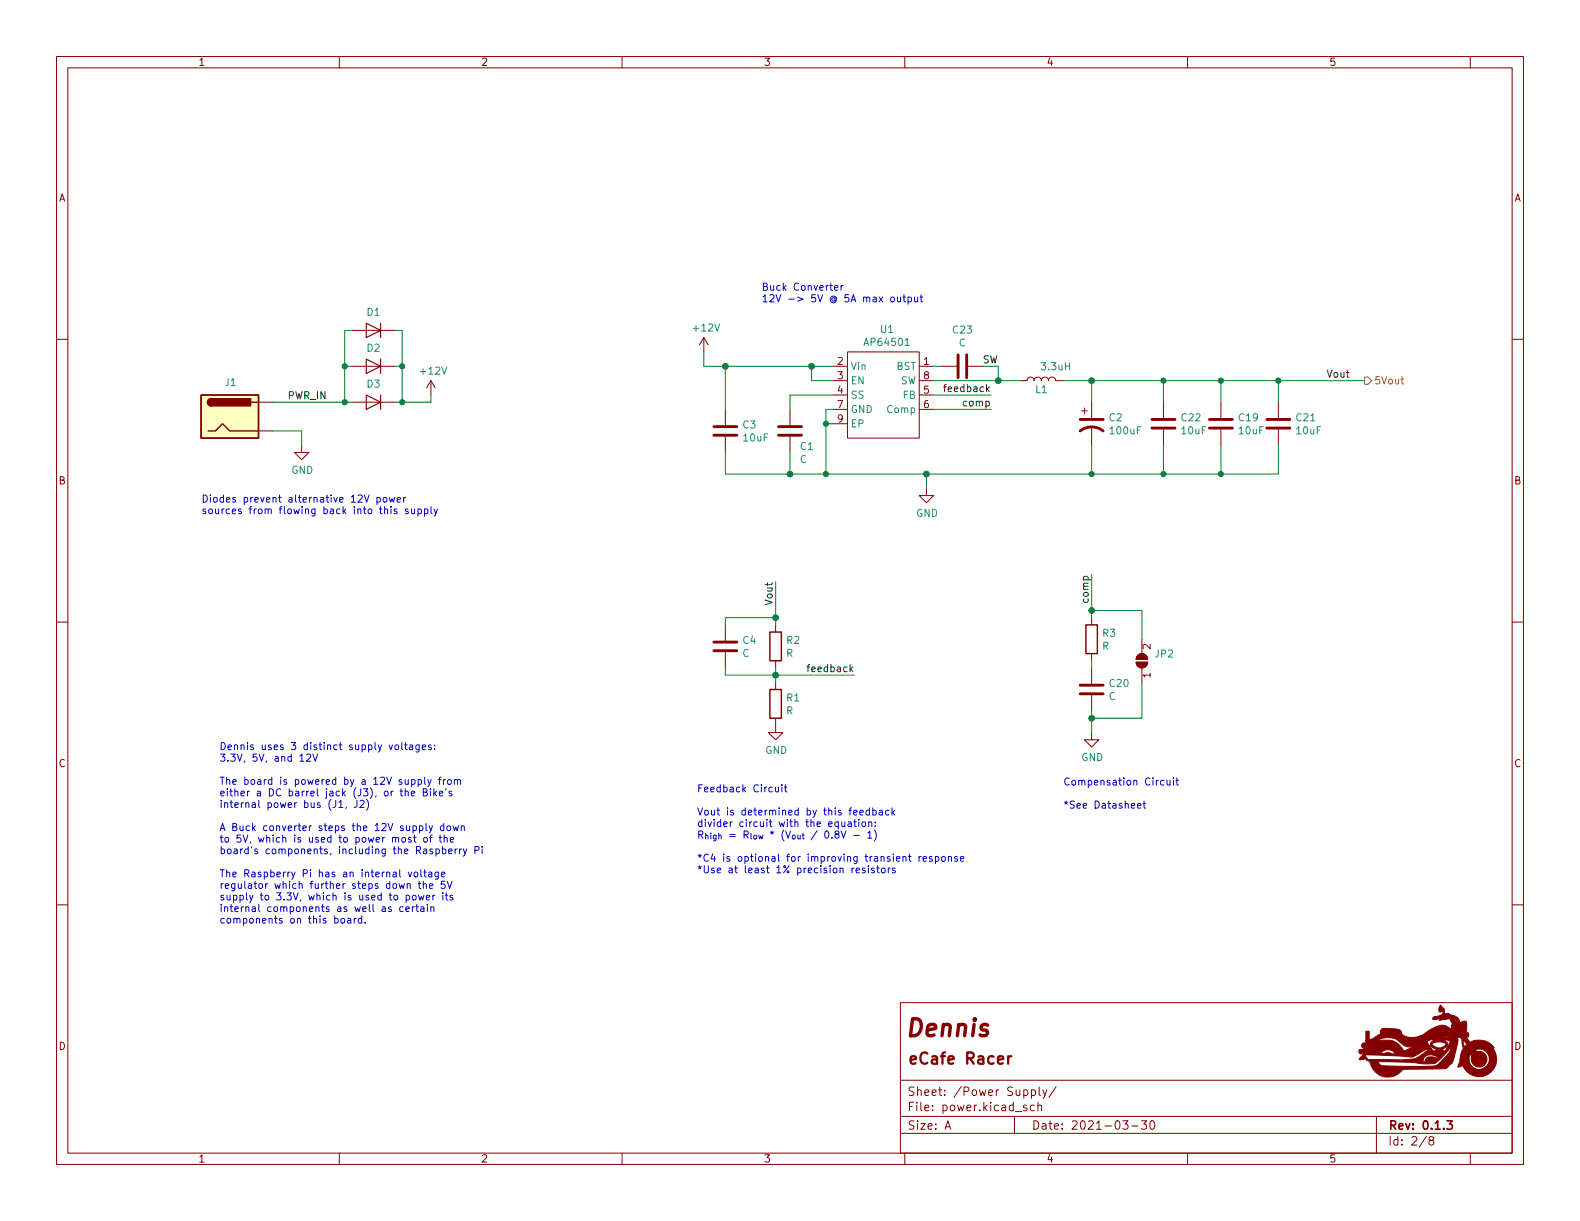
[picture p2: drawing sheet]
<svg xmlns="http://www.w3.org/2000/svg" width="279mm" height="216mm" viewBox="0 0 279 216" stroke-linecap="round" stroke-linejoin="round" font-family="sans-serif">
<g fill="none" stroke="#840000" stroke-width=".18">
<path d="M10 10h259.4v195.9h-259.4zM12 12h255.4v191.9h-255.4zM60 10v2M110 10v2M160 10v2M210 10v2M260 10v2M10 60h2M62.2 58.4h7.6M124.5 59.7l-.8 1.3M124.5 59.7v2.5M124.5 59.7l.7 1.3"/>
<path d="M267.4 60h2M45.7 71.1h2.6M45.7 76.2h2.6M53.3 78.7v1.3h1.3l-1.3 1.3-1.2-1.3h1.2M62.2 64.8h7.6M62.2 71.1h7.6M76.2 67.3l-.8 1.3M76.2 67.3v2.6M76.2 67.3l.8 1.3M128.3 72.4v2.8M128.3 77.2v2.8M139.7 72.4v2.8"/>
<path d="M139.7 77.2v2.8M147.3 64.8h2.6M147.3 67.3h2.6M147.3 69.9h2.6M147.3 72.4h2.6M147.3 74.9h2.6M149.9 62.2h12.7v15.3h-12.7zM162.6 64.8h2.5M162.6 67.3h2.5M162.6 69.9h2.5M162.6 72.4h2.5M166.4 64.8h2.8"/>
<path d="M171.2 64.8h2.8M180.3 67.3h1.3a.64 .64 0 0 1 .6-.6 .64 .64 0 0 1 .7 .6 .64 .64 0 0 1 .6-.6 .64 .64 0 0 1 .6 .6 .64 .64 0 0 1 .7-.6 .64 .64 0 0 1 .6 .6 .64 .64 0 0 1 .7-.6 .64 .64 0 0 1 .6 .6h1.3M191.3 72.6h1M191.8 72.1v1.1M193 71.1v2.8M193 75.4v3.3M205.7 71.1v2.8M205.7 75.9v2.8M215.9 71.1v2.8M215.9 75.9v2.8M226.1 71.1v2.8M226.1 75.9v2.8"/>
<path d="M163.8 86.4v1.2h1.3l-1.3 1.3-1.2-1.3h1.2M10 110h2M128.3 110.5v2.8M128.3 115.3v2.8M137.2 110.5v1.3M137.2 116.8v1.3M193 109.2v1.3M193 115.6v1.2M193 118.1v2.8M200.9 117.1h2a1.02 1.02 0 0 1-1 1 1.02 1.02 0 0 1-1-1zM201.2 115.9a1.02 1.02 0 0 1 1.1-.3 1.02 1.02 0 0 1 .6 1h-2zM201.9 113v2.6"/>
<path d="M201.9 118.1v2.6M267.4 110h2M137.2 127v2.5h1.2l-1.2 1.3-1.3-1.3h1.3M137.2 120.7v1.2M193 129.5v1.3h1.3l-1.3 1.3-1.2-1.3h1.2M193 122.9v2.8M10 160h2M267.4 160h2M159.2 177.3h108.2v26.6h-108.2zM159.4 197.4h108M159.4 191h108M167.1 199.7l.5-1.5 .5 1.5"/>
<path d="M167.3 199.2h.7M179.4 197.4v3M181.5 195.5l-.3-.1-.2 .2v.2l.5 .2v.3h-.5M182.4 192.8l.4-.1 .3 .3v.4l-.1 .2h-.6M182.4 192.7v1.5M182.9 195.5l-.4-.1-.3 .3v.4l.1 .2h.6M183.5 195.6l.3-.2 .3 .1 .1 .9M183.5 194.9v1.5M183.8 192.2v1.3l.2 .2M184.4 192.7l.4 1M185.1 192.7l-.5 1.4-.2 .1M186.8 192.1l-1.3 2"/>
<path d="M198.5 198.2h1l-.5 .5 .4 .2v.6l-.2 .2h-.4l-.3-.2M200.1 199.1h1.2M201.8 198.2h1l-.5 .5 .4 .2v.6l-.2 .2h-.5l-.2-.2M203.5 198.2h.2a.81 .81 0 0 1 .6 .6 .81 .81 0 0 1-.3 .8l-.2 .1a.81 .81 0 0 1-.6-.6 .81 .81 0 0 1 .3-.9zM243.4 197.4v6.5M60 203.9v2M110 203.9v2M159.4 200.4h108M160 203.9v2M210 203.9v2M252.3 200.9l-1.3 1.9M253 201.6l-.3-.3 .1-.2 .2-.1h.4l.1 .3v.2l-.7 .2-.1 .2v.3l.3 .3 .4-.1 .1-.2v-.4l-.2-.2"/>
<path d="M260 203.9v2"/>
</g>
<path d="M255.9 198.2h.9l-.5 .5 .4 .2v.6l-.2 .2h-.4l-.2-.2" fill="none" stroke="#840000" stroke-width=".3"/>
<path d="M178.3 186.8v1.3M178.9 186.8l-.4 .1-.2 .2" fill="none" stroke="#840000" stroke-width=".4"/>
<g fill="#840000" stroke="#840000" stroke-width=".18">
<path d="M241.5 182.4h.6v1.4h.3l1.7-1 .1-.1-.1-.5 .3-.3h2.3a.91 .91 0 0 1 1.1 .7l.2 .3 .3 .2a6.3 6.3 0 0 0 3.5 .4h3.6a1.04 1.04 0 0 0 1.3-1.1 1.5 1.5 0 0 1-1.8 1l-5.1 .1 1.7-.5a7.2 7.2 0 0 1 3.7-1.7l1.5 .6v-.7h.3l-.3-.4-.2-.4h.7l.3 .4h.3v.1l.1-.1h-.4l-.3-.4h-.7l-.3-.3-1.5 .3-.2-.2-1 .1-.2-.3 .3-.2h3.4l.7 .8 .1-.1-.8-.7h-3.4l3.2-.1-2.9 .1a1.34 1.34 0 0 0 1.3-.7l-.2-.3-.4 .2a.8 .8 0 0 1 .2-1.3l.4 .5a.52 .52 0 0 1 .2 .7l.1 .4 .6-.1 .6 .3a1.42 1.42 0 0 1 1.4 1.4l.6-.3h.6l.1 .8-.1 1 .4 .2v.4v.3l-.5-.1 .7 1.1a3.4 3.4 0 0 1 4.3 1l-.2 .1a3.1 3.1 0 0 1-1 4.6 3.1 3.1 0 0 1-4.4-1.6l-.8 .3 .4-1.4h1.6a1.79 1.79 0 0 0 2 1.8 1.79 1.79 0 0 0 1.5-2.2 1.79 1.79 0 0 0-2.3-1.3v.2l.3 .1a1.4 1.4 0 0 1 1.7 1.2 1.4 1.4 0 0 1-1.3 1.6 1.4 1.4 0 0 1-1.5-1.4h1.2l.1 .1 .2-.1-.2-.2-.1 .2h-1.2v-.7l-.2-.1-.2 .8h-1.6l.2-1.2h1.8l.2 .3 .1-.1-.2-.3-1.9 .1a1.05 1.05 0 0 0 .2-1.3l-.1-.8h.2l.3 1.1 .4-.4-.7-.9v.2h-.2a.58 .58 0 0 0-.8-.5 2.31 2.31 0 0 1-.1 1.8l-.8 2.6-.5 .4a1.19 1.19 0 0 1-1.5 .7l-6.7 .1a3.2 3.2 0 0 1-3.4 1.3 3.2 3.2 0 0 1-2.5-2.7h1.5l.4 .6 .4 .2h8.1a2.05 2.05 0 0 0 2.2-.8 5 5 0 0 0 1.7-2.2l-.1-.2-1.5 1.7a2.36 2.36 0 0 1-2.6 1.1h-.9a55.4 55.4 0 0 0-7.7-.4h-1.5l-.5-.2-.2-.3-.8 .2-.4-.1 .7-.8h.4l.5 .8 9.8 .1v.4l.3-.1a.99 .99 0 0 1 1.4-.8l.9 .3a1.52 1.52 0 0 0-2.6 .2h-2.9h.1a4.8 4.8 0 0 0 3.6-1.7l-.2-.2-.2 .1-1 .6a3 3 0 0 1-3 .6l-7.1-.3 .1-.2h2.9l1.4-.2 .9 .2h.5a1.67 1.67 0 0 0-2.8 0h-2.9v-.2l-.6 .2-.2-.4 .1-.3 .8-.2-.4-.4v-.4l.2-.1 1.1-.2-.6-.1v-.2l3.5-.1a3.2 3.2 0 0 1 3.3 2l1.6-.9h-.4a2.1 2.1 0 0 1-2.1-.8h4.9l1.2 1.7 .6-.3h.8l.6 .3 1-1.8-.9-.2-.1 .2a.58 .58 0 0 1 .4 .9 1.81 1.81 0 0 1-2.9-.1v-.4h.3a1.38 1.38 0 0 0 2.4 .2 1.66 1.66 0 0 0-2-.4l-.7 .2 .1-.2 .4-.3v-.1l-.2-.1-1 .4h-4.9l-.2-.2a3.3 3.3 0 0 0-3.6 0h-2.1z"/>
<path d="M200.9 117.1h2a1.02 1.02 0 0 1-1 1 1.02 1.02 0 0 1-1-1z"/>
<path d="M201.2 115.9a1.02 1.02 0 0 1 1.1-.3 1.02 1.02 0 0 1 .6 1h-2z"/>
</g>
<g fill="none" stroke="#840000" stroke-width=".51">
<path d="M126.2 77h4.1M126.2 75.4h4.1M137.7 77h4M137.7 75.4h4M169.4 62.7v4.1M170.9 62.7v4.1M191 76.2a3.3 3.3 0 0 1 4.1 0M191 74.2h4.1M203.7 75.7h4.1M203.7 74.2h4.1M213.9 75.7h4M213.9 74.2h4"/>
<path d="M224 75.7h4.1M224 74.2h4.1M126.2 115.1h4.1M126.2 113.5h4.1M191 122.7h4.1M191 121.2h4.1"/>
</g>
<path d="M35.6 69.9h10.1v7.6h-10.1zM36.8 76.2h1.3l1.3-1.3 1.2 1.3h5.1M37.3 70.5a.64 .64 0 0 0-.6 .6 .64 .64 0 0 0 .6 .7M44.4 71.1h1.3M136.1 111.8h2.1v5h-2.1zM192 110.5h2.1v5.1h-2.1zM136.1 121.9h2.1v5.1h-2.1z" fill="none" stroke="#840000" stroke-width=".25"/>
<path d="M160.1 61.1h.7" fill="none" stroke="#008484" stroke-width=".18"/>
<path d="M35.6 69.9h10.1v7.6h-10.1z" fill="#ffffc2" stroke="#ffffc2" stroke-width=".18"/>
<g fill="#840000" stroke="#840000" stroke-width=".25">
<path d="M36.9 70.7l.4-.2v1.3a.64 .64 0 0 1-.5-.4 .64 .64 0 0 1 .1-.7z"/>
<path d="M37.3 70.5h7v1.3h-7z"/>
</g>
<path d="M64.8 57.2l2.5 1.2-2.5 1.3zM67.3 57.2v2.5M64.8 69.9l2.5 1.2-2.5 1.3zM64.8 63.5l2.5 1.3-2.5 1.2zM67.3 63.5v2.5M67.3 69.9v2.5" fill="none" stroke="#840000" stroke-width=".2"/>
<path d="M241.3 66.7h.6l.7 .6-.7 .6h-.6zM247.7 67h.5M247.9 66.6v1.1l.3 .2" fill="none" stroke="#848400" stroke-width=".18"/>
<path d="M166.8 68.4h.5M142.7 117.9h.5" fill="none" stroke="#000" stroke-width=".18"/>
<g fill="none" stroke="#0000c2" stroke-width=".18">
<path d="M147.6 50.9l.6-.1-.1-.3h-.3l-.2 .2v.6h.5M148.7 50.5v.8M149.1 50.5l-.4 .2M157.6 52.6l.3-.1 .3 .3v.3l-.3 .3-.3-.1-.1-.2zM158.7 52.5l.1 .8 .3 .1 .1-.1M159.2 52.5v.9M159.7 52.5h.5M159.9 52.1v1.1l.3 .2M160.6 52.6l.3-.1 .3 .3-.1 .5h-.5M160.6 52.5v1.3M161.7 52.5l.1 .8 .3 .1 .2-.1M162.3 52.5v.9"/>
<path d="M162.7 52.5h.5M162.9 52.1v1.1l.3 .2M66.7 88l.3-.1 .3 .3-.2 .5h-.4M66.7 87.9v1.3M67.9 88l.3-.1 .2 .3v.4l-.2 .2-.3-.1-.2-.1zM68.8 87.9l.3 .9 .2-.6 .3 .6 .2-.9M69.1 89.6v.1M69.1 90v.8M70.2 90.1l-.3-.1-.2 .2v.2l.5 .1v.3h-.5M70.2 88.4l.6-.1v-.3l-.4-.1-.2 .2 .1 .6h.5M71.4 87.9v.9M71.7 87.9l-.3 .3"/>
<path d="M72.2 90.1l-.3-.1-.2 .2v.2l.5 .1v.3h-.5M72.8 90v.8h.3l.2-.1M73.3 90v.8M73.9 90.1l.4-.1 .2 .2-.1 .6h-.5M73.9 90v1.3M75.1 90.1l.3-.1 .3 .2-.1 .6h-.5M75.1 90v1.3M76.2 89.6v1.1l.2 .1M76.8 90l.3 .8M77.4 90l-.5 1.1-.1 .2M53 134.6h.7M54.2 133.5l.5-.2 .3 .4-.8 .9h.8"/>
<path d="M55.3 133.3l.4 1.3 .5-1.3M70 131.8l.3-.1 .2 .3v.3l-.2 .3-.3-.1-.2-.2zM70.7 139.9h.5M70.9 139.5v1.1l.3 .1M71 131.3v1.1l.2 .2M71.5 131.7h.5M71.6 139.5v1.2M71.7 131.3v1.1l.3 .2M72.4 131.8h.5l.1 .8M73 132l-.4 .1-.2 .2 .2 .3 .4-.1M73.9 137.9l.4-.1 .3 .3-.2 .5h-.5M73.9 137.8v1.3"/>
<path d="M74.1 131.7v1l-.2 .3-.3-.1M74.1 131.8l-.3-.1-.3 .3 .1 .5h.5M74.7 132.1l.6-.1-.1-.2-.3-.1-.2 .2v.6h.5M75.1 137.4v1.1l.2 .2M75.6 137.8l.3 .9M76.1 139.5v.1M76.1 139.9v.8M76.2 131.8l-.3-.1-.1 .2v.2l.4 .1v.3h-.4M76.2 137.8l-.4 1.2-.2 .1M76.7 139.5v1.2M76.9 132.4v.2M76.9 131.8v.1"/>
<path d="M77.2 139.9l-.5 .5M77.5 137.8h.5M78 137.4l-.3 .2v1.1M78.4 137.8v.9M78.8 137.8l-.4 .3M78.9 139.5l-.1 .2M79.2 138l.2-.2 .4 .2v.5l-.1 .1-.3 .1-.2-.1zM79.9 140l-.3-.1-.2 .2 .1 .2 .4 .1v.3h-.5M80.4 138l.1-.2 .3 .1 .1 .8M80.4 137.8v.9M80.9 138l.2-.2 .3 .1v.8M137.1 139.2l.1 .8h.3l.2-.1"/>
<path d="M137.7 139.2v.8M138.3 138.8v.1M138.3 139.2v.8M138.7 139.2h.5M138.9 138.8v1l.3 .2M205.8 138h-.3l-.3 .2 .1 .6h.5M206.4 138v.8h.3l.2-.1M206.9 138v.8M207.5 137.6v.1M207.5 138v.8M207.9 138h.5M208.1 137.6v1l.3 .2"/>
<path d="M59.9 141.9l.4-.4v1.3M59.9 142.8h.7M61.2 142.7l-.1 .3M63.1 141.5v.9a.41 .41 0 0 1-.5 .4M63.7 141.6l.5-.1 .2 .4-.8 .9h.8M64.8 141.3a1.46 1.46 0 0 1 0 2M71.2 148.1h.3l.2 .2v.4l-.2 .2h-.3l-.2-.2zM71.6 140l.2-.1 .3 .1 .1 .7M71.8 158.4l.4-.1 .2 .2-.1 .6h-.5M71.8 158.3v1.3M72 156.4l.2-.2 .3 .1 .1 .8M72 156.2v.9"/>
<path d="M72.2 154.2l.3 .9 .3-.9M72.7 148.1h-.3l-.2 .2 .1 .1 .4 .2v.3h-.5M72.7 140.3l.6-.1v-.2l-.4-.1-.2 .2 .1 .6h.5M73 158.4l.3-.1 .3 .2v.4l-.3 .2h-.3l-.1-.2zM73.1 148.1h.5M73.3 147.6v1.1l.3 .2M73.3 154.3l.3-.1 .3 .2v.4l-.3 .3-.3-.1-.1-.2zM73.7 159.9v1.1l.3 .2M73.9 156.2h.5M74 158.3l.3 .8 .2-.6 .2 .6 .3-.8M74.1 155.8v1.1l.3 .2M74.2 146.1l.4-.1 .2 .3-.1 .5h-.5"/>
<path d="M74.4 153.8v1.1l.2 .2M74.9 140.1l.5-.1 .1-.2v-.2l-.6-.1v1.2h.4l.2-.1 .1-.3-.3-.2M74.9 156.4l.1-.2 .3 .1 .1 .8M74.9 155.8v1.3M74.9 154.2h.5M75 148.1h.3l.3 .2v.4l-.3 .2h-.3l-.1-.2zM75.1 153.8v1.1l.3 .2M75.3 145.6v1.1l.2 .2M75.4 158.7l.6-.1-.1-.2-.3-.1-.2 .2 .1 .6h.4M75.6 159.9v.1M75.8 154.3h.5l.1 .8M75.9 146l.3 .9"/>
<path d="M75.9 156.7l.6-.1v-.3l-.4-.1-.2 .2 .1 .6h.5M75.9 148.1h.5M76.4 154.5l-.5 .1-.1 .1 .1 .4 .5-.1M76.4 147.6l-.3 .2v1.1M76.5 146l-.4 1.2-.2 .1M76.5 158.3v.8M76.9 140.3l.3 .4M76.9 158.3l-.4 .2M77.1 150.2l.4-.1 .2 .3-.1 .5h-.5M77.1 150.1v1.3M77.5 154.2v1l-.2 .3-.3-.1M77.5 154.3l-.3-.1-.3 .2 .1 .6h.5"/>
<path d="M77.6 148.1h.5M77.7 140.3l.6-.1-.1-.2-.3-.1-.2 .2 .1 .6h.4M77.8 147.6v1.1l.3 .2M78.1 154.6l.6-.1-.1-.2-.4-.1-.1 .2v.6h.5M78.2 150.2l.4-.1 .2 .3-.1 .5h-.5M78.2 149.7v1.3M78.3 157.9v.1M78.3 158.3v.8M78.5 146.1l-.4-.1-.2 .3 .1 .5h.5M78.5 145.6v1.3M78.5 148.2l.2-.1h.3l.1 .8M78.5 147.6v1.3"/>
<path d="M78.7 155.8h-.6l-.1 .6 .2-.1 .4 .1 .1 .2v.4l-.2 .1-.5-.1M78.7 158.3h.5M78.9 157.9v1.1l.3 .1M79.1 146.1l.2-.1 .3 .1 .1 .5-.1 .2-.3 .1-.2-.1zM79.1 155.8l.4 1.3 .4-1.3M79.3 150.5l.6-.1v-.2l-.4-.1-.2 .2 .1 .6h.5M79.6 148.5l.6-.1v-.3h-.4l-.2 .2 .1 .6h.5M80.1 158.4l-.3-.1-.2 .2v.2l.5 .1v.3h-.5M80.1 146l.3 .9 .2-.6 .2 .6 .3-.9M80.5 150.1v.9M80.8 150.1l-.3 .3M81.3 150.1v.9"/>
<path d="M81.6 146.1l.1-.1 .4 .1v.8M81.6 146v.9M81.6 150.1l-.3 .3M81.9 150.1l.3 .9M82.5 150.1l-.4 1.2-.2 .1M84 150.4l.6-.1 .1-.2v-.3l-.7-.1v1.3M85.3 149.7v.1M85.3 150.1v.9M148.8 145.3l.1 .8 .3 .1 .2-.2M149.4 145.3v.9M150 145.4h.5v.8M150.5 145.6l-.4 .1-.2 .2 .2 .3 .4-.1"/>
<path d="M151 145.3h.4M151.1 144.9v1.1l.3 .2M151.4 153.9l.6-.1-.1-.2-.3-.1-.2 .2v.6h.5M151.9 144.9v.1M151.9 145.3v.9M152.1 143.7l.6-.1-.1-.3h-.4l-.1 .2v.6h.5M152.5 145.4l.3-.1 .3 .3v.3l-.3 .3-.3-.1-.1-.2zM153 153.6l-.3-.1-.2 .2v.2l.5 .1v.3h-.5M153.6 153.5v.8M153.6 145.4l.2-.1 .3 .1 .1 .8M153.6 145.3v.9M153.7 143.3h-.3l-.3 .2 .2 .6h.4"/>
<path d="M153.7 142.8v1.3M154.4 143.3h.3l.3 .2-.2 .6h-.4M154.4 142.8v1.3M154.6 153.6l-.3-.1-.2 .2 .1 .2 .4 .1v.3h-.5M154.6 146.8a1.46 1.46 0 0 1 0 1.9M154.8 146v.2M154.8 145.4v.1M155 153.5h.5M155.2 153.1v1.1l.3 .1M155.5 143.3h.5v.8M156 153.6l.3-.1 .2 .2v.4l-.2 .2h-.3l-.1-.2zM156 143.6h-.4l-.2 .2 .2 .3h.4"/>
<path d="M157.1 153.5v.8M157.2 143.3h-.4l-.2 .2 .1 .6h.5M157.4 153.5l-.3 .2M157.7 142.8v1.3M157.9 143.6l.3 .5M158.2 143.3l-.5 .5M158.3 153.6l-.3-.1-.2 .2 .1 .2 .4 .1v.3h-.5M160.6 151.4h.5M160.8 151v1.1l.3 .2M162.5 151.4v.9M162.9 151.4l-.4 .3M163.2 151.9l.6-.1v-.3l-.4-.1-.2 .2 .1 .6h.5"/>
<path d="M164.8 151.5l-.3-.1-.2 .2 .1 .2 .4 .1v.3h-.5M165.4 151.5l.4-.1 .2 .3-.1 .5h-.5M165.4 151.4v1.3M166.6 151.5l.3-.1 .3 .3v.4l-.3 .2-.3-.1-.1-.1zM167.7 151.6l.2-.2 .3 .1 .1 .8M167.7 151.4v.9M169.3 151.5l-.3-.1-.2 .2 .1 .2 .4 .1v.3h-.5M169.8 151.9l.6-.1v-.3l-.4-.1-.2 .2 .1 .6h.5M201.2 142.5l.6-.1-.1-.3h-.4l-.1 .1v.6h.5M202.1 142.1h.5M202.3 141.6v1.1l.3 .2M60.4 162.4h.3l.2 .2v.4l-.2 .2h-.3l-.1-.2z"/>
<path d="M61.5 162.4h.5v.8M62 162.7h-.4l-.2 .2 .2 .3h.4M62.6 162.4v.8M63 162.4l-.4 .2M64 162.4h-.4l-.2 .2 .1 .6h.5M64 162v1.2M64.6 163.1v.1M69.2 160.4l-.3-.1-.2 .2v.2l.5 .1v.3h-.5M71.3 160.4l-.4-.1-.2 .3 .1 .5h.5M71.8 160.8l.6-.2-.1-.2-.3-.1-.2 .2v.6h.5M72.9 160.3v.9M73.3 160.3l-.4 .3"/>
<path d="M73.5 160.3h.5M74.4 160.4h.5l.1 .8M75 160.6l-.4 .1-.2 .2 .2 .3 .4-.1M75.6 160.3v.9M76.2 160.5l.2-.2 .3 .1v.8M76.2 160.3v.9"/>
</g>
<g fill="none" stroke="#008400" stroke-width=".18">
<path d="M62.2 58.4h-1.2v12.7M69.8 58.4h1.3v12.7M48.3 71.1h13.9M48.3 76.2h5v2.5M61 64.8h1.2M69.8 64.8h1.3M76.2 69.9v1.2h-6.4M124.5 62.2v2.6h22.8M128.3 64.8v7.6M143.5 64.8v2.5h3.8M146 74.9h1.3M147.3 72.4h-1.3v11.4"/>
<path d="M147.3 69.9h-7.6v2.5M165.1 67.3h15.2M165.1 64.8h1.3M165.1 72.4h10.2M165.1 69.9h10.2M176.5 64.8v2.5M188 67.3h53.3M193 67.3v3.8M193 78.7v5.1M205.7 67.3v3.8M205.7 78.7v5.1M215.9 67.3v3.8"/>
<path d="M215.9 78.7v5.1M226.1 78.7v5.1h-97.8v-3.8M226.1 67.3v3.8M139.7 80v3.8M163.8 83.8v2.6M128.3 118.1v1.3h22.8M137.2 102.9v7.6M137.2 118.1v2.6M137.2 109.2h-8.9v1.3M193 101.6v7.6M193 116.8v1.3M193 108h8.9v5"/>
<path d="M193 125.7v3.8M201.9 120.7v6.3h-8.9"/>
</g>
<g fill="#008400" stroke="#008400" stroke-width=".18">
<circle cx="128.3" cy="64.8" r=".51"/>
<circle cx="146" cy="83.8" r=".46"/>
<circle cx="146" cy="74.9" r=".46"/>
<circle cx="143.5" cy="64.8" r=".51"/>
<circle cx="139.7" cy="83.8" r=".51"/>
<circle cx="137.2" cy="119.4" r=".51"/>
<circle cx="193" cy="127" r=".51"/>
<circle cx="193" cy="108" r=".51"/>
<circle cx="137.2" cy="109.2" r=".51"/>
<circle cx="226.1" cy="67.3" r=".46"/>
<circle cx="205.7" cy="67.3" r=".46"/>
<circle cx="215.9" cy="67.3" r=".46"/>
<circle cx="176.5" cy="67.3" r=".51"/>
<circle cx="193" cy="67.3" r=".51"/>
<circle cx="215.9" cy="83.8" r=".46"/>
<circle cx="205.7" cy="83.8" r=".46"/>
<circle cx="163.8" cy="83.8" r=".51"/>
<circle cx="193" cy="83.8" r=".46"/>
<circle cx="61" cy="71.1" r=".46"/>
<circle cx="71.1" cy="64.8" r=".46"/>
<circle cx="61" cy="64.8" r=".46"/>
<circle cx="71.1" cy="71.1" r=".46"/>
</g>
<text font-size="4.2" fill="#840000" x="159.9" y="183.3">Dennis</text>
<text font-size="2.8" fill="#840000" x="160.4" y="188.2">eCafe Racer</text>
<g font-size="2.1" fill="#840000">
<text x="160.4" y="196.5">File: power.kicad_sch</text>
<text x="160.4" y="193.8">Sheet: /Power Supply/</text>
<text x="160.4" y="199.7">Size: A</text>
<text x="182.4" y="199.7">Date: 2021-03-30</text>
<text x="245.4" y="199.7">Rev: 0.1.3</text>
<text x="245.4" y="202.5">Id: 2/8</text>
</g>
<g font-size="1.8" fill="#840000">
<text x="35" y="11.6">1</text>
<text x="85" y="11.6">2</text>
<text x="135" y="11.6">3</text>
<text x="185" y="11.6">4</text>
<text x="235" y="11.6">5</text>
<text x="10.3" y="35.6">A</text>
<text x="267.7" y="35.6">A</text>
<text x="148.1" y="64.5">2</text>
<text x="163.3" y="64.5">1</text>
<text x="148.1" y="67.1">3</text>
<text x="148.1" y="69.6">4</text>
<text x="163.3" y="69.6">5</text>
<text x="163.3" y="67.1">8</text>
<text x="148.1" y="72.1">7</text>
<text x="148.1" y="74.7">9</text>
<text x="163.3" y="72.1">6</text>
<text x="10.3" y="85.7">B</text>
<text x="267.7" y="85.7">B</text>
<text x="203.5" y="119.9" transform="rotate(-90 203.5 119.9)">1</text>
<text x="203.5" y="114.8" transform="rotate(-90 203.5 114.8)">2</text>
<text x="10.3" y="135.6">C</text>
<text x="267.7" y="135.6">C</text>
<text x="10.3" y="185.7">D</text>
<text x="267.7" y="185.7">D</text>
<text x="35" y="205.6">1</text>
<text x="85" y="205.6">2</text>
<text x="135" y="205.6">3</text>
<text x="185" y="205.6">4</text>
<text x="235" y="205.6">5</text>
</g>
<g font-size="1.8" fill="#0000c2">
<text x="134.6" y="51.4">Buck Converter</text>
<text x="134.6" y="53.4">12V -&gt; 5V @ 5A max output</text>
<text x="35.6" y="88.9">Diodes prevent alternative 12V power</text>
<text x="35.6" y="90.9">sources from flowing back into this supply</text>
<text x="38.7" y="132.6">Dennis uses 3 distinct supply voltages:</text>
<text x="38.7" y="134.7">3.3V, 5V, and 12V</text>
<text x="38.7" y="138.8">The board is powered by a 12V supply from</text>
<text x="38.7" y="140.8">either a DC barrel jack (J3), or the Bike's</text>
<text x="38.7" y="142.8">internal power bus (J1, J2)</text>
<text x="123.2" y="140.1">Feedback Circuit</text>
<text x="188" y="138.9">Compensation Circuit</text>
<text x="188" y="143">*See Datasheet</text>
<text x="38.7" y="146.9">A Buck converter steps the 12V supply down</text>
<text x="38.7" y="149">to 5V, which is used to power most of the</text>
<text x="123.2" y="144.2">Vout is determined by this feedback</text>
<text x="123.2" y="146.2">divider circuit with the equation:</text>
<text x="123.2" y="148.3">R_{high} = R_{low} * (V_{out} / 0.8V - 1)</text>
<text x="38.7" y="151">board's components, including the Raspberry Pi</text>
<text x="38.7" y="155.1">The Raspberry Pi has an internal voltage</text>
<text x="123.2" y="152.4">*C4 is optional for improving transient response</text>
<text x="123.2" y="154.4">*Use at least 1% precision resistors</text>
<text x="38.7" y="157.2">regulator which further steps down the 5V</text>
<text x="38.7" y="159.2">supply to 3.3V, which is used to power its</text>
<text x="38.7" y="161.2">internal components as well as certain</text>
<text x="38.7" y="163.3">components on this board.</text>
</g>
<g font-size="1.8" fill="#008484">
<text x="64.9" y="55.8">D1</text>
<text x="122.7" y="58.6">+12V</text>
<text x="155.7" y="58.8">U1</text>
<text x="168.6" y="59">C23</text>
<text x="64.9" y="62.2">D2</text>
<text x="150.4" y="65.4">Vin</text>
<text x="153.2" y="61.1">AP64501</text>
<text x="158.5" y="65.4">BST</text>
<text x="169.5" y="61.3">C</text>
<text x="184.3" y="65.5">3.3uH</text>
<text x="39.8" y="68.2">J1</text>
<text x="64.9" y="68.5">D3</text>
<text x="74.5" y="66.2">+12V</text>
<text x="150.4" y="67.9">EN</text>
<text x="150.4" y="70.5">SS</text>
<text x="159.2" y="67.9">SW</text>
<text x="159.7" y="70.5">FB</text>
<text x="183.1" y="69.5">L1</text>
<text x="131.4" y="75.8">C3</text>
<text x="150.4" y="73">GND</text>
<text x="150.4" y="75.6">EP</text>
<text x="157" y="73">Comp</text>
<text x="196.1" y="74.5">C2</text>
<text x="196.4" y="76.8">100uF</text>
<text x="209" y="74.5">C22</text>
<text x="209" y="76.8">10uF</text>
<text x="219.1" y="74.5">C19</text>
<text x="219.2" y="76.8">10uF</text>
<text x="229.3" y="74.5">C21</text>
<text x="229.3" y="76.8">10uF</text>
<text x="51.5" y="83.8">GND</text>
<text x="131.5" y="78.1">10uF</text>
<text x="141.4" y="81.9">C</text>
<text x="141.5" y="79.6">C1</text>
<text x="162" y="91.4">GND</text>
<text x="131.4" y="113.9">C4</text>
<text x="139.1" y="113.9">R2</text>
<text x="195" y="112.6">R3</text>
<text x="131.3" y="116.2">C</text>
<text x="139" y="116.2">R</text>
<text x="194.9" y="114.9">R</text>
<text x="204.3" y="116.3">JP2</text>
<text x="139.1" y="124">R1</text>
<text x="196" y="123.8">C</text>
<text x="196.3" y="121.5">C20</text>
<text x="139" y="126.3">R</text>
<text x="135.3" y="133.3">GND</text>
<text x="191.2" y="134.6">GND</text>
</g>
<text font-size="1.8" fill="#008400" x="173.7" y="64.2">SW</text>
<g font-size="1.8">
<text x="50.8" y="70.6">PWR_IN</text>
<text x="167.6" y="69.3">feedback</text>
<text x="170.5" y="71.9">comp</text>
<text x="234.8" y="66.8">Vout</text>
<text x="136.6" y="106.8" transform="rotate(-90 136.6 106.8)">Vout</text>
<text x="192.5" y="106.3" transform="rotate(-90 192.5 106.3)">comp</text>
<text x="143.5" y="118.8">feedback</text>
</g>
<text font-size="1.8" fill="#848400" x="243" y="67.9">5Vout</text>
</svg>
